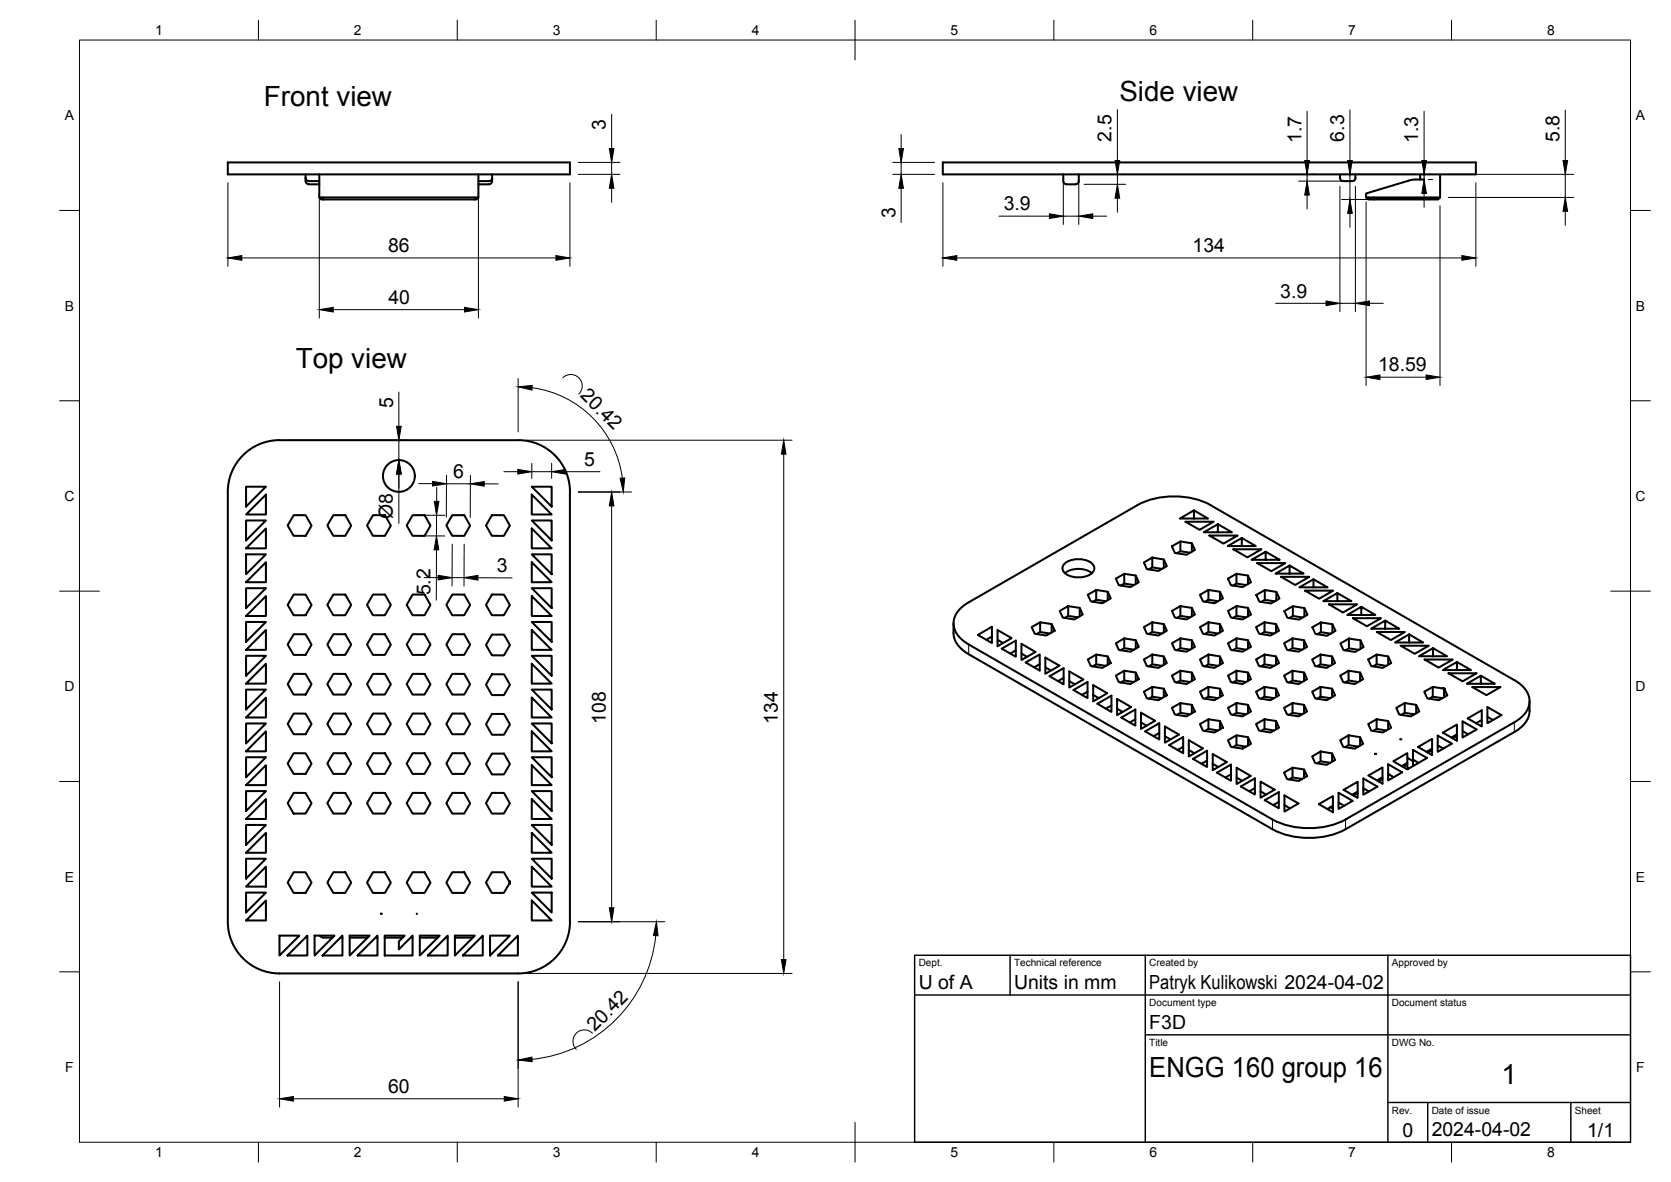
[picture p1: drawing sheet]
<svg xmlns="http://www.w3.org/2000/svg" width="420mm" height="297mm" viewBox="0 0 420 297" stroke-linecap="round" stroke-linejoin="round" font-family="sans-serif">
<!-- layer: Visible -->
<g fill="none" stroke="#000" stroke-width=".51">
<path d="M57.3 40.8h86v3h-86zM76.8 43.8v1.7M76.9 45.5a1.49 1.49 0 0 0 1.9 .8h1.5M76.9 44.7a1.27 1.27 0 0 0 1.6 .8h1.8M80.3 49.6h40l-.5 .5h-39zM80.3 43.8v5.8M120.3 43.8v5.8M123.7 43.8v1.7a1.52 1.52 0 0 1-1.9 .8h-1.5M123.7 44.7a1.3 1.3 0 0 1-1.6 .8h-1.8M237.1 40.8h134v3h-134zM267.4 43.8v1.7a1.5 1.5 0 0 0 1.9 .8h1.1M271.3 43.8v1.7a.79 .79 0 0 1-.8 .8"/>
<path d="M336.9 43.8v.9M336.9 44.7a.79 .79 0 0 0 .8 .8M340.8 43.8v.9M340.8 44.7a1.31 1.31 0 0 1-1.6 .8h-1.5M343.5 49.6h18.6l-.5 .5h-17.6zM354.2 45.4l-10.7 3.2v1M357.1 43.8v1.3M358.1 45.1h-2.5l-1.3 .3M362.1 43.8v5.8M57.3 123.6v108a13 13 0 0 0 13 13h60a13 13 0 0 0 13-13v-108M57.3 123.6a13 13 0 0 1 13-13h60a13 13 0 0 1 13 13M61.9 130.8h5l-5 5z"/>
<path d="M61.9 122.3h5l-5 5zM61.9 139.3h5l-5 5zM61.9 137.8l5-5v5zM66.9 124.3v5h-5zM73.9 129.5h2.9l1.5 2.6-1.5 2.6-3-.1-1.5-2.6zM83.8 129.5h3l1.5 2.6-1.5 2.6-3-.1-1.5-2.6zM93.8 129.5h3l1.5 2.6-1.5 2.6-3-.1-1.5-2.6zM103.8 129.5h3l1.4 2.6-1.5 2.6-3-.1-1.4-2.6zM113.7 129.5h3l1.5 2.6-1.5 2.6-3-.1-1.5-2.6zM123.7 129.5h3l1.5 2.6-1.5 2.6-3-.1-1.5-2.6zM133.7 132.8l5 5h-5zM133.7 122.3h5v5z"/>
<path d="M133.7 124.3l5 5h-5zM133.7 130.8h5v5zM133.7 139.3h5v5zM294.7 137.3l2.1-1.2 2.9 .4 .8 1.7-2.2 1.2-2.9-.4zM296.8 136.1v2.4M298.1 131.1h7.1l-3.6 2zM299.2 138.9l-2.4-.4-.9 .5M299.7 136.5v2.1M300.2 128.3l3.5 2h-7l3.5-2v2M304.1 134.6h7.1l-3.6 2zM306.2 131.7l3.6 2.1h-7.1l3.5-2.1v2.1M310.1 138h7.1l-3.6 2.1z"/>
<path d="M312.2 135.2l3.6 2h-7.1l3.5-2v2M318.2 138.6l3.6 2.1h-7.1l3.5-2.1v2.1M61.9 156.3h5l-5 5zM61.9 147.8h5l-5 5zM61.9 154.8l5-5v5zM66.9 141.3v5h-5zM66.9 158.3v5h-5zM73.9 159.4h2.9l1.5 2.6-1.5 2.6h-3l-1.5-2.6zM73.9 149.4h2.9l1.5 2.6-1.5 2.6h-3l-1.5-2.6zM83.8 159.4h3l1.5 2.6-1.5 2.6h-3l-1.5-2.6zM83.8 149.4h3l1.5 2.6-1.5 2.6h-3l-1.5-2.6zM93.8 159.4h3l1.5 2.6-1.5 2.6h-3l-1.5-2.6z"/>
<path d="M93.8 149.4h3l1.5 2.6-1.5 2.6h-3l-1.5-2.6zM103.8 159.4h3l1.4 2.6-1.5 2.6h-3l-1.4-2.6zM103.8 149.4h3l1.4 2.6-1.5 2.6h-3l-1.4-2.6zM113.7 159.4h3l1.5 2.6-1.5 2.6h-3l-1.5-2.6zM113.7 149.4h3l1.5 2.6-1.5 2.6h-3l-1.5-2.6zM123.7 149.4h3l1.5 2.6-1.5 2.6h-3l-1.5-2.6zM123.7 159.5h3l1.5 2.6-1.5 2.6h-3l-1.5-2.6zM133.7 147.8h5v5zM133.7 149.8l5 5h-5zM133.7 141.3l5 5h-5zM133.7 158.3l5 5h-5zM133.7 156.3h5v5z"/>
<path d="M239.8 156.7a7.3 7.3 0 0 0 .7 5l1 1.1 2.1 1.6 76.4 44a20.4 20.4 0 0 0 18.3 0M245.9 159.6l3.5-2.1v4.1zM249.4 160l-1.4 .8M250.8 158.3l3.6 2.1-3.6 2zM259.4 157.6l2.1-1.2 2.9 .4 .8 1.7-2.1 1.2-2.9-.4zM261.5 156.4v2.4M263.9 159.2l-2.4-.4-.9 .5M264.4 156.8v2.1M266.4 153.5l2.2-1.2 2.9 .5 .7 1.6-2.1 1.3-2.9-.5zM267.7 141.6a5.6 5.6 0 0 1 7.3 .5 1.93 1.93 0 0 1-1.6 2.6 5.6 5.6 0 0 1-6-1.1 1.49 1.49 0 0 1 .3-2zM267.8 144a5.9 5.9 0 0 1 6.8 0M268.6 152.3v2.5"/>
<path d="M271 155.1l-2.4-.3-.9 .5M271.5 152.8v2.1M273.5 149.5l2.1-1.2 2.9 .4 .8 1.7-2.1 1.2-2.9-.5zM275.6 148.3v2.4M278.1 151.1l-2.5-.4-.9 .5M278.5 148.7v2.1M280.6 145.4l2.1-1.2 2.9 .4 .7 1.7-2.1 1.2-2.9-.4zM282.7 144.2v2.4M285.1 147l-2.4-.4-.9 .6M285.6 144.6v2.2M287.6 157.6l2.1-1.2 2.9 .4 .8 1.7-2.1 1.2-2.9-.4zM287.6 141.4l2.1-1.3 2.9 .5 .8 1.7-2.1 1.2-2.9-.5z"/>
<path d="M289.7 140.1v2.5M289.7 156.4v2.4M292.2 159.2l-2.5-.4-.9 .5M292.2 143l-2.5-.4-.9 .5M292.6 140.6v2.1M292.6 156.8v2.1M294.7 153.5l2.1-1.2 2.9 .5 .8 1.6-2.2 1.3-2.9-.5zM296.8 152.3v2.5M299.2 155.1l-2.4-.3-.9 .5M299.7 152.8v2.1M301.7 157.6l2.1-1.2 2.9 .4 .8 1.7-2.1 1.2-2.9-.4zM301.7 149.5l2.1-1.2 2.9 .4 .8 1.7-2.1 1.2-2.9-.5z"/>
<path d="M303.8 148.3v2.4M303.8 156.4v2.4M306.3 159.2l-2.5-.4-.8 .5M306.3 151.1l-2.5-.4-.8 .5M306.7 148.7v2.1M306.7 156.8v2.1M308.8 145.4l2.1-1.2 2.9 .4 .8 1.7-2.2 1.2-2.9-.4zM308.8 153.5l2.1-1.2 2.9 .5 .8 1.6-2.2 1.3-2.9-.5zM310.9 144.2v2.4M310.9 152.3v2.5M313.3 147l-2.4-.4-.9 .6M313.3 155.1l-2.4-.3-.9 .5"/>
<path d="M313.8 144.6v2.2M313.8 152.8v2.1M315.8 157.6l2.1-1.2 2.9 .4 .8 1.7-2.1 1.2-2.9-.4zM315.9 149.5l2.1-1.2 2.9 .4 .8 1.7-2.1 1.2-2.9-.4zM316.1 141.5h7.1l-3.5 2zM317.9 156.4v2.4M318 148.3v2.4M320.4 159.2l-2.5-.4-.8 .5M320.5 151.1l-2.5-.4-.9 .6M320.8 156.8v2.1M320.9 148.7v2.2M322.1 145h7.1l-3.5 2z"/>
<path d="M322.9 153.6l2.2-1.3 2.9 .5 .8 1.7-2.2 1.2-2.9-.5zM324.3 142.1l3.5 2.1h-7.1l3.6-2.1v2.1M325.1 152.3v2.5M327.5 155.2l-2.4-.4-.9 .5M328 152.8v2.1M328.1 148.4h7.1l-3.5 2.1zM330 157.6l2.1-1.2 2.9 .5 .8 1.6-2.1 1.3-2.9-.5zM330.3 145.6l3.5 2h-7.1l3.6-2v2M332.1 156.4v2.5M334.2 151.9h7l-3.5 2zM334.6 159.2l-2.5-.3-.9 .5M335 156.9v2.1"/>
<path d="M336.3 149l3.5 2.1h-7.1l3.6-2.1v2.1M340.2 155.3h7l-3.5 2.1zM342.3 152.5l3.5 2h-7l3.5-2v2M346.2 158.8h7.1l-3.6 2.1zM348.3 156l3.5 2h-7l3.5-2v2M354.3 159.4l3.5 2.1h-7l3.5-2.1v2.1M61.9 173.3h5l-5 5zM61.9 164.8h5l-5 5zM66.9 166.8v5h-5zM73.9 179.3h2.9l1.5 2.6-1.5 2.6h-3l-1.5-2.6zM73.9 169.3l2.9 .1 1.5 2.6-1.5 2.5h-3l-1.5-2.6zM83.8 179.3h3l1.5 2.6-1.5 2.6h-3l-1.5-2.6z"/>
<path d="M83.8 169.3l3 .1 1.5 2.6-1.5 2.5h-3l-1.5-2.6zM93.8 179.3h3l1.5 2.6-1.5 2.6h-3l-1.5-2.6zM93.8 169.3l3 .1 1.5 2.6-1.5 2.5h-3l-1.5-2.6zM103.8 179.3h3l1.4 2.6-1.5 2.6h-3l-1.4-2.6zM103.8 169.3l3 .1 1.4 2.6-1.5 2.5h-3l-1.4-2.6zM113.7 179.3h3l1.5 2.6-1.5 2.6h-3l-1.5-2.6zM113.7 169.3l3 .1 1.5 2.6-1.5 2.5h-3l-1.5-2.6zM123.7 179.4h3l1.5 2.6-1.5 2.6h-3l-1.5-2.6zM123.7 169.4h3l1.5 2.7-1.5 2.6h-3l-1.5-2.7zM133.7 166.8l5 5h-5zM133.7 175.3l5 5h-5zM133.7 164.8h5v5z"/>
<path d="M133.7 173.3h5v5zM250.8 160.8l1.4 .8M251.9 163l3.5-2v4zM255.4 163.4l-1.4 .8M256.8 161.8l3.6 2-3.6 2.1zM256.8 164.2l1.4 .9M257.9 166.5l3.5-2v4zM261.4 166.9l-1.4 .8M262.8 165.3l3.6 2-3.6 2zM262.8 167.7l1.4 .8M263.9 169.9l3.5-2v4.1zM267.4 170.4l-1.4 .8"/>
<path d="M268.9 168.7l3.5 2.1-3.5 2zM268.9 171.2l1.4 .8M269.9 173.4l3.6-2v4zM273.5 173.8l-1.4 .8M273.5 165.7l2.1-1.2 2.9 .5 .8 1.6-2.1 1.2-2.9-.4zM274.9 172.2l3.5 2-3.5 2.1zM274.9 174.6l1.4 .8M275.6 164.5v2.4M275.9 176.9l3.6-2.1v4.1zM278.1 167.3l-2.5-.4-.9 .6M278.5 165v2.1M279.5 177.3l-1.4 .8"/>
<path d="M280.6 169.8l2.1-1.2 2.9 .4 .7 1.7-2.1 1.2-2.9-.5zM280.6 161.7l2.1-1.3 2.9 .5 .7 1.7-2.1 1.2-2.9-.5zM280.9 175.6l3.5 2.1-3.5 2zM280.9 178.1l1.4 .8M282.7 160.4v2.5M282.7 168.6v2.4M285.1 171.4l-2.4-.4-.9 .5M285.1 163.3l-2.4-.4-.9 .5M285.6 160.9v2.1M285.6 169v2.1M286.9 179.1l3.5 2-3.5 2.1zM287.6 173.8l2.1-1.2 2.9 .5 .8 1.6-2.1 1.3-2.9-.5z"/>
<path d="M287.6 165.7l2.1-1.2 2.9 .5 .8 1.6-2.1 1.2-2.9-.4zM289.7 164.5v2.4M289.7 172.6v2.5M292.2 175.5l-2.5-.4-.9 .5M292.2 167.3l-2.5-.4-.9 .6M292.6 165v2.1M292.6 173.1v2.1M294.7 177.9l2.1-1.2 2.9 .4 .8 1.7-2.2 1.2-2.9-.4zM294.7 169.8l2.1-1.2 2.9 .4 .8 1.7-2.2 1.2-2.9-.5zM294.7 161.7l2.1-1.3 2.9 .5 .8 1.7-2.2 1.2-2.9-.5zM296.8 160.4v2.5M296.8 168.6v2.4"/>
<path d="M296.8 176.7v2.4M299.2 179.5l-2.4-.4-.9 .5M299.2 171.4l-2.4-.4-.9 .5M299.2 163.3l-2.4-.4-.9 .5M299.7 160.9v2.1M299.7 169v2.1M299.7 177.1v2.1M301.7 173.8l2.1-1.2 2.9 .5 .8 1.6-2.1 1.3-2.9-.5zM301.7 165.7l2.1-1.2 2.9 .5 .8 1.6-2.1 1.2-2.9-.4zM303.8 164.5v2.4M303.8 172.6v2.5M306.3 175.5l-2.5-.4-.8 .5"/>
<path d="M306.3 167.3l-2.5-.4-.8 .6M306.7 165v2.1M306.7 173.1v2.1M308.8 177.9l2.1-1.2 2.9 .4 .8 1.7-2.2 1.2-2.9-.4zM308.8 169.8l2.1-1.2 2.9 .4 .8 1.7-2.2 1.2-2.9-.5zM308.8 161.7l2.1-1.3 2.9 .5 .8 1.7-2.2 1.2-2.9-.5zM310.9 160.4v2.5M310.9 168.6v2.4M310.9 176.7v2.4M313.3 163.3l-2.4-.4-.9 .5M313.3 179.5l-2.4-.4-.9 .5M313.3 171.4l-2.4-.4-.9 .5"/>
<path d="M313.8 160.9v2.1M313.8 169v2.1M313.8 177.1v2.1M315.8 173.8l2.1-1.2 2.9 .5 .8 1.6-2.1 1.3-2.9-.5zM315.8 165.7l2.1-1.2 2.9 .5 .8 1.6-2.1 1.2-2.9-.4zM317.9 164.5v2.4M317.9 172.6v2.5M320.4 167.3l-2.5-.4-.8 .6M320.4 175.5l-2.5-.4-.8 .5M320.8 165v2.1M320.8 173.1v2.1M322.9 177.9l2.1-1.2 2.9 .4 .8 1.7-2.2 1.2-2.9-.4z"/>
<path d="M322.9 169.8l2.1-1.2 2.9 .4 .8 1.7-2.2 1.2-2.9-.5zM322.9 161.7l2.1-1.3 2.9 .5 .8 1.7-2.2 1.2-2.9-.5zM325 160.4v2.5M325 168.6v2.4M325 176.7v2.4M327.4 171.4l-2.4-.4-.9 .5M327.4 179.5l-2.4-.4-.9 .5M327.4 163.3l-2.4-.4-.9 .5M327.9 160.9v2.1M327.9 169v2.1M327.9 177.1v2.1M329.9 173.8l2.1-1.2 2.9 .5 .8 1.6-2.1 1.3-2.9-.5z"/>
<path d="M329.9 165.7l2.1-1.2 2.9 .5 .8 1.6-2.1 1.2-2.9-.4zM332 164.5v2.4M332 172.6v2.5M334.5 175.5l-2.5-.4-.8 .5M334.5 167.3l-2.5-.4-.8 .6M334.9 165v2.1M334.9 173.1v2.1M337 169.8l2.1-1.2 2.9 .4 .8 1.7-2.2 1.2-2.9-.5zM337 161.7l2.2-1.2 2.9 .4 .8 1.7-2.2 1.2-2.9-.4zM339.1 168.6v2.4M339.2 160.5v2.4M341.5 171.4l-2.4-.4-.9 .5"/>
<path d="M341.6 163.3l-2.4-.4-.9 .5M342 169v2.1M342.1 160.9v2.2M344 165.7l2.1-1.2 2.9 .5 .8 1.6-2.1 1.2-2.9-.4zM346.1 164.5v2.4M348.6 167.3l-2.5-.4-.9 .6M349 165v2.1M351.1 177.9l2.1-1.2 2.9 .4 .8 1.7-2.2 1.2-2.9-.4zM352.2 162.3h7.1l-3.6 2zM353.2 176.7v2.4M355.6 179.5l-2.4-.4-.9 .5M356.1 177.1v2.1"/>
<path d="M358.2 165.7h7.1l-3.6 2.1zM360.3 172.6v2.5M360.3 162.9l3.6 2h-7.1l3.5-2v2M362.7 175.5l-2.4-.4-.9 .5M363.1 173.1v2.1M363.4 173.2l-.5-.3 .2 .2-2.8-.5-2.2 1.2 .8 1.7 2.9 .5 2.1-1.3-.7-1.6 .1 .1M364.2 169.2h7.1l-3.6 2zM366.3 166.4l3.6 2h-7.1l3.5-2v2M370.2 172.7h7.1l-3.5 2zM372.3 169.8l-3.5 2h7.1l-3.6-2v2M374 177.7l3.5 2-3.5 2zM380.8 170.9l-76.4-44a20.4 20.4 0 0 0-18.4 0l-42.4 24.5a6.3 6.3 0 0 0-3.8 5.7 6.7 6.7 0 0 0 3.8 4.8l76.4 44a20.4 20.4 0 0 0 18.3 0"/>
<path d="M380.8 170.9a6.4 6.4 0 0 1 3.8 5.8 6.7 6.7 0 0 1-3.8 4.8M384.6 176.2a7.2 7.2 0 0 1-.8 5l-1.5 1.8-1.5 1M61.9 190.3h5l-5 5zM61.9 198.8h5l-5 5zM61.9 180.3l5-5v5zM61.9 181.8h5l-5 5zM66.9 192.3v5h-5zM66.9 183.8v5h-5zM73.9 199.2l2.9 .1 1.5 2.6-1.5 2.6h-3l-1.5-2.6zM73.9 189.3h2.9l1.5 2.6-1.5 2.6h-3l-1.5-2.6zM83.8 199.2l3 .1 1.5 2.6-1.5 2.6h-3l-1.5-2.6zM83.8 189.3h3l1.5 2.6-1.5 2.6h-3l-1.5-2.6z"/>
<path d="M93.8 199.2l3 .1 1.5 2.6-1.5 2.6h-3l-1.5-2.6zM93.8 189.3h3l1.5 2.6-1.5 2.6h-3l-1.5-2.6zM103.8 199.2l3 .1 1.4 2.6-1.5 2.6h-3l-1.4-2.6zM103.8 189.3h3l1.4 2.6-1.5 2.6h-3l-1.4-2.6zM113.7 199.2l3 .1 1.5 2.6-1.5 2.6h-3l-1.5-2.6zM113.7 189.3h3l1.5 2.6-1.5 2.6h-3l-1.5-2.6zM123.7 199.2l3 .1 1.5 2.6-1.5 2.6h-3l-1.5-2.6zM123.7 189.4h3l1.5 2.6-1.5 2.6h-3l-1.5-2.6zM133.7 181.8h5v5zM133.7 183.8l5 5h-5zM133.7 192.3l5 5h-5zM133.7 198.8h5v5z"/>
<path d="M133.7 190.3h5v5zM281.9 180.3l3.6-2v4.1zM285.5 180.7l-1.4 .9M286.9 181.6l1.4 .8M288 183.8l3.5-2.1v4.1zM291.5 184.2l-1.4 .8M292.9 182.6l3.5 2-3.5 2zM292.9 185l1.4 .8M294 187.2l3.5-2v4.1zM297.5 187.7l-1.4 .8M298.9 186l3.6 2.1-3.6 2zM298.9 188.5l1.4 .8"/>
<path d="M300 190.7l3.5-2v4.1zM301.7 182l2.1-1.3 2.9 .5 .8 1.7-2.1 1.2-2.9-.5zM303.5 191.1l-1.4 .8M303.8 180.7v2.5M304.9 189.5l3.6 2-3.6 2.1zM304.9 191.9l1.4 .9M306 194.2l3.5-2.1v4.1zM306.3 183.6l-2.5-.4-.8 .5M306.7 181.2v2.1M308.8 186l2.1-1.2 2.9 .5 .8 1.6-2.2 1.2-2.9-.4zM309.5 194.6l-1.4 .8M310.9 184.8v2.4"/>
<path d="M310.9 192.9l3.6 2.1-3.6 2zM310.9 195.4l1.4 .8M312 197.6l3.5-2v4.1zM313.3 187.6l-2.4-.4-.9 .6M313.8 185.3v2.1M315.5 198l-1.4 .9M315.8 182l2.1-1.3 2.9 .5 .8 1.7-2.1 1.2-2.9-.5zM316.9 196.4l3.6 2-3.6 2.1zM316.9 198.9l1.4 .8M317.9 180.7v2.5M320.4 183.6l-2.5-.4-.8 .5M320.8 181.2v2.1"/>
<path d="M322.9 194.1l2.1-1.2 2.9 .5 .8 1.6-2.2 1.3-2.9-.5zM323 199.9l3.5 2-3.5 2zM325 192.9v2.5M327.4 195.8l-2.4-.4-.9 .5M327.9 193.4v2.1M329.9 190.1l2.1-1.2 2.9 .4 .8 1.7-2.1 1.2-2.9-.4zM332 188.9v2.4M334.5 191.7l-2.5-.4-.8 .5M334.9 189.3v2.1M336.6 199.2l3.5 2.1-3.5 2zM337 186l2.1-1.2 2.9 .5 .8 1.6-2.2 1.2-2.9-.4zM337.8 198.5l3.6-2v4z"/>
<path d="M339.1 184.8v2.4M341.4 198.9l-1.4 .8M341.4 199.3l-1.1 .6M341.5 187.6l-2.4-.4-.9 .6M342 185.3v2.1M342.8 198.1l.4 .2-.4 .2M342.8 195.6l3.5 2.1-3.5 2zM343.2 198.3l1 .6M344 182l2.1-1.3 2.9 .5 .8 1.7-2.1 1.2-2.9-.5zM344.1 194.9l3.5-2v4zM345.8 189.5h.1M346.1 180.7v2.5"/>
<path d="M347.6 195.3l-1.4 .8M347.6 195.7l-1 .6M348.6 183.6l-2.5-.4-.9 .5M349 194.5l.4 .2-.4 .2M349 192.1l3.6 2-3.6 2zM349 181.2v2.1M349.4 194.7l1 .6M352.1 185.8h.1M353.9 190.4v-1.1l-3.6 2 3.6 2 4.9-2.8-3.5-2v4M353.9 192.1l-1.1 .6M353.9 191.7l-1.5 .8M355.3 190.9l1.4 .8"/>
<path d="M355.6 191.1l-.3 .2-1.4-.9v2.5l.3 .2M356.6 187.7l3.5-2v4zM360.1 188.1l-1.4 .8M360.1 188.5l-1 .7M361.5 187.3l.4 .2-.4 .2M361.5 184.9l3.5 2-3.5 2zM361.9 187.5l1 .6M362.8 184.1l3.5-2v4zM366.3 184.5l-1.4 .8M366.3 184.9l-1 .7M367.7 181.3l3.6 2-3.6 2zM367.7 183.7l1.4 .8"/>
<path d="M369 180.5l3.6-2v4.1zM372.6 180.9l-1.4 .8M374 180.1l1.4 .8M380.8 184l-42.5 24.4M380.8 181.5l-42.5 24.4M61.9 205.8l5-5v5zM61.9 214.3l5-5v5zM61.9 207.3h5l-5 5zM61.9 215.8h5l-5 5zM73.9 219.2h2.9l1.5 2.6-1.5 2.6h-3l-1.5-2.6zM83.8 219.2h3l1.5 2.6-1.5 2.6h-3l-1.5-2.6zM93.8 219.2h3l1.5 2.6-1.5 2.6h-3l-1.5-2.6z"/>
<path d="M103.8 219.2h3l1.4 2.6-1.5 2.6h-3l-1.4-2.6zM113.7 219.2h3l1.5 2.6-1.5 2.6h-3l-1.5-2.6zM133.7 200.8l5 5h-5zM133.7 209.3l5 5h-5zM133.7 217.8l5 5h-5zM133.7 215.8h5v5zM133.7 207.3h5v5zM318 201.1l3.5-2v4zM321.5 201.5l-1.4 .8M323 202.3l1.4 .8M331.6 202.1l3.6-2v4zM334.6 202.8l.6 .4-.6-.4"/>
<path d="M335.2 202.5l-1.5 .8M336.6 201.7l1.4 .8M61.9 222.8l5-5v5zM61.9 224.3h5l-5 5zM66.9 226.3v5h-5zM70.3 235.1h5l-5 5zM77.3 235.1v5h-5zM79.1 235.1h5l-5 5zM80.4 235.1l.4 .4 .5 .1M81.3 235.6h2.3M85.6 235.6h.5M87.9 235.1h5l-5 5z"/>
<path d="M87.9 235.6h4.5M94.4 235.6h.5M95.8 229.6h.1M96.7 235.1h5l-1.4 1.5v2l3.4-3.5v5h-7zM96.7 235.6h4.5M103.3 235.6h.4M104.8 229.6h.1M105.6 235.1h5l-5 5zM105.6 235.6h4.5M112.1 235.6h.5M114.4 235.1h5l-5 5zM114.4 235.6h4.5"/>
<path d="M123.2 235.1h5l-5 5zM128.2 222.1v-.6v.3l-1.5-2.6h-3l-1.5 2.6 1.5 2.6h3l1.5-2.6v.3M133.7 224.3h5v5zM133.7 226.3l5 5h-5zM81.1 240.1l5-5v5zM89.9 240.1l5-5v5zM107.6 240.1l5-5v5zM116.4 240.1l5-5v5zM125.2 240.1l5-5v5z"/>
<circle cx="100.3" cy="119.6" r="4"/>
</g>
<g fill="#000">
<circle cx="345.8" cy="189.4" r=".25"/>
<circle cx="352.1" cy="185.8" r=".25"/>
<circle cx="95.8" cy="229.6" r=".25"/>
</g>
<!-- layer: Visible Narrow -->
<path d="M243.6 162v2.4M380.8 181.5v2.5M320 205.9v2.5M338.3 205.9v2.5" fill="none" stroke="#000" stroke-width=".25"/>
<!-- layer: BORDER -->
<g fill="none" stroke="#000" stroke-width=".25">
<path d="M20 10.1h390v276.9h-390zM65 5.1v5M115 5.1v5M165 5.1v5M215 5.1v10M265 5.1v5M315 5.1v5M365 5.1v5M15 52.9h5M410 52.9h5M15 100.7h5M410 100.7h5"/>
<path d="M15 148.6h10M405 148.6h10M15 196.4h5M410 196.4h5M15 244.2h5M410 244.2h5M65 287v5M115 287v5M165 287v5M215 282.1v9.9M265 287v5M315 287v5"/>
<path d="M365 287v5"/>
</g>
<!-- layer: TITLEBLOCK -->
<path d="M230 240.1h180v46.9h-180zM230 250h180M254 240.1v9.9M288 240.1v46.9M349 240.1v46.9M288 260.1h122M349 277.1h61M359 277.1v9.9M395 277.1v9.9" fill="none" stroke="#000" stroke-width=".36"/>
<!-- layer: FD_Dimensions -->
<g fill="none" stroke="#000" stroke-width=".25">
<path d="M153.8 28.7v8.6M226.6 33.8v3.5M281 27.6v12.7M328.7 28v12.3M339.4 27.6v12.7M358.1 28v12.3M393.6 27.7v12.6M57.3 45.9v21M80.3 48.4v31.5M120.3 48.4v31.5M143.3 45.9v21M145.4 43.8h10.5"/>
<path d="M145.4 40.8h10.5M153.8 40.8v3M153.8 47.3v3.5M224.5 43.8h10.5M224.5 40.8h10.5M226.6 40.8v3M226.6 47.3v8.6M237.1 45.9v21M251.2 54.3h12.7M267.4 45.9v10.5M267.4 54.3h3.9M271.3 45.9v10.5"/>
<path d="M272.6 46.3h10.5M274.8 54.3h3.5M281 43.8v2.5M281 49.8v3.5M282.3 43.8h.8M326.5 45.5h11.4M328.7 43.8v1.7M328.7 49v3.5M329.7 43.8h1.1M336.9 46.8v31.5M337.3 43.8h18.7M337.3 50.1h21.7"/>
<path d="M339.4 43.8v6.3M339.4 53.6v3.5M340.8 46.8v31.5M343.5 50.7v46.2M358.1 43.8v1.3M358.1 48.6v3.5M359.2 43.8h1M359.2 45.1h1M362.1 51.7v45.2M364.2 43.8h31.5M364.2 49.6h31.5M371.1 45.9v21"/>
<path d="M393.6 43.8v5.8M393.6 53.1v3.5M60.8 64.8h79M83.8 77.8h33M240.6 64.8h127M320.7 76.2h12.7M336.9 76.2h3.9M344.3 76.2h3.5M100.3 98.5v8.6M130.3 95.1v13.4M133.8 97.4a26.4 26.4 0 0 1 22.7 22.7M141.5 95a2.87 2.87 0 0 1 4 0 2.87 2.87 0 0 1 0 4"/>
<path d="M347 94.8h11.6M72.4 110.6h30M100.3 110.6v5M100.3 119.1v12.4M112.3 119.5l-.1 10.5M118.3 119.5l-.1 10.5M126.7 118.5h3.5M132.4 110.6h66.8M133.7 116.4v3.8M133.7 118.5h5M138.7 116.4v3.8M142.2 118.5h8.6"/>
<path d="M197.1 114.1v127M105.3 121.5h3.5M105.9 129.5h6M105.9 134.7h6M109.7 138.2v12.6M109.8 129.5l-.1 5.2M109.8 122.5v3.5M112.3 121.6h6M113.7 136.8v10.5M116.7 136.8v10.5M121.8 121.6h3.5M145.4 123.6h13.4"/>
<path d="M153.8 127.1v101M106.7 145.1h3.5M113.7 145.2h3M120.2 145.2h8.6M145.4 231.6h21.8M164.9 235.1a34.8 34.8 0 0 1-31.1 31.1M70.3 246.7v31.5M130.3 246.7v31.5M132.4 244.6h66.8M149 259.7a2.87 2.87 0 0 0-4.1 0 2.87 2.87 0 0 0 0 4M73.8 276.1h53"/>
</g>
<g fill="#000" stroke="#000" stroke-width=".25">
<path d="M153.2 37.3h1.2l-.6 3.5zM226 37.3h1.2l-.6 3.5zM153.8 43.8l.6 3.5h-1.2zM226.6 43.8l.6 3.5h-1.2zM263.9 53.7l3.5 .6-3.5 .6zM271.3 54.3l3.5-.6v1.2zM281 46.3l.5 3.5h-1.1zM280.4 40.3h1.1l-.5 3.5zM328.7 45.5l.5 3.5h-1.1zM328.1 40.3h1.1l-.5 3.5zM339.4 50.1l.6 3.5h-1.1zM338.9 40.3h1.1l-.6 3.5z"/>
<path d="M358.1 45.1l.6 3.5h-1.2zM357.5 40.3h1.2l-.6 3.5zM393.6 49.6l.6 3.5h-1.2zM393 40.3h1.2l-.6 3.5zM57.3 64.8l3.5-.6v1.2zM80.3 77.8l3.5-.6v1.2zM116.8 77.2l3.5 .6-3.5 .6zM139.8 64.2l3.5 .6-3.5 .6zM237.1 64.8l3.5-.6v1.2zM333.4 75.6l3.5 .6-3.5 .6zM340.8 76.2l3.5-.6v1.2zM367.6 64.2l3.5 .6-3.5 .6z"/>
<path d="M130.3 97.2l3.5-.3v1.1zM343.5 94.8l3.5-.6v1.2zM358.6 94.2l3.5 .6-3.5 .6zM100.3 115.6l.6 3.5h-1.2zM99.7 107.1h1.2l-.6 3.5zM130.2 118l3.5 .5-3.5 .6zM138.7 118.5l3.5-.5v1.1zM197.1 110.6l.5 3.5h-1.1zM108.8 121l3.5 .6-3.5 .5zM109.7 134.7l.6 3.5h-1.1zM109.2 126h1.2l-.6 3.5zM118.3 121.6l3.5-.6v1.2z"/>
<path d="M153.8 123.6l.6 3.5h-1.2zM155.9 120.2l1.2-.1-.4 3.5zM110.2 144.6l3.5 .6-3.5 .5zM116.7 145.2l3.5-.6v1.2zM153.2 228.1h1.2l-.6 3.5zM165.1 231.6l.4 3.5h-1.2zM196.5 241.1h1.1l-.5 3.5zM70.3 276.1l3.5-.5v1.1zM126.8 275.6l3.5 .5-3.5 .6zM130.3 266.4l3.5-.8v1.2z"/>
</g>
<g font-size="7">
<text x="66.4" y="26.6">Front view</text>
<text x="281.5" y="25.3">Side view</text>
<text x="74.4" y="92.4">Top view</text>
<text x="289" y="270.6">ENGG 160 group 16</text>
<text x="377.5" y="272.3">1</text>
</g>
<g font-size="4.9">
<text x="152.3" y="32.6" transform="rotate(-90 152.3 32.6)">3</text>
<text x="279.5" y="35.6" transform="rotate(-90 279.5 35.6)">2.5</text>
<text x="327.2" y="35.9" transform="rotate(-90 327.2 35.9)">1.7</text>
<text x="338" y="35.6" transform="rotate(-90 338 35.6)">6.3</text>
<text x="356.6" y="35.9" transform="rotate(-90 356.6 35.9)">1.3</text>
<text x="392.1" y="35.6" transform="rotate(-90 392.1 35.6)">5.8</text>
<text x="252.4" y="52.9">3.9</text>
<text x="225.1" y="54.7" transform="rotate(-90 225.1 54.7)">3</text>
<text x="97.6" y="63.4">86</text>
<text x="299.9" y="63.4">134</text>
<text x="97.7" y="76.4">40</text>
<text x="321.9" y="74.8">3.9</text>
<text x="346.5" y="93.3">18.59</text>
<text x="145.7" y="99.6" transform="rotate(45 145.7 99.6)">20.42</text>
<text x="98.8" y="102.4" transform="rotate(-90 98.8 102.4)">5</text>
<text x="146.9" y="117.1">5</text>
<text x="113.9" y="120.1">6</text>
<text x="98.7" y="130.4" transform="rotate(-90 98.7 130.4)">Ø8</text>
<text x="124.9" y="143.7">3</text>
<text x="108.2" y="149.6" transform="rotate(-90 108.2 149.6)">5.2</text>
<text x="152.3" y="181.9" transform="rotate(-90 152.3 181.9)">108</text>
<text x="195.6" y="181.8" transform="rotate(-90 195.6 181.8)">134</text>
<text x="231" y="248.5">U of A</text>
<text x="255" y="248.5">Units in mm</text>
<text x="289" y="248.5">Patryk Kulikowski 2024-04-02</text>
<text x="149.6" y="259.5" transform="rotate(-45 149.6 259.5)">20.42</text>
<text x="289" y="258.6">F3D</text>
<text x="97.6" y="274.7">60</text>
<text x="352.6" y="285.7">0</text>
<text x="360" y="285.5">2024-04-02</text>
<text x="399.1" y="285.7">1/1</text>
</g>
<g font-size="3.5">
<text x="39" y="8.8">1</text>
<text x="89" y="8.8">2</text>
<text x="139" y="8.8">3</text>
<text x="189" y="8.8">4</text>
<text x="239" y="8.8">5</text>
<text x="289" y="8.8">6</text>
<text x="339" y="8.8">7</text>
<text x="389" y="8.8">8</text>
<text x="16.3" y="30.2">A</text>
<text x="411.3" y="30.2">A</text>
<text x="16.3" y="78">B</text>
<text x="411.3" y="78">B</text>
<text x="16.2" y="125.9">C</text>
<text x="411.2" y="125.9">C</text>
<text x="16.2" y="173.7">D</text>
<text x="411.2" y="173.7">D</text>
<text x="16.3" y="221.6">E</text>
<text x="411.3" y="221.6">E</text>
<text x="16.4" y="269.4">F</text>
<text x="411.4" y="269.4">F</text>
<text x="39" y="290.8">1</text>
<text x="89" y="290.8">2</text>
<text x="139" y="290.8">3</text>
<text x="189" y="290.8">4</text>
<text x="239" y="290.8">5</text>
<text x="289" y="290.8">6</text>
<text x="339" y="290.8">7</text>
<text x="389" y="290.8">8</text>
</g>
<g font-size="2.5">
<text x="231" y="242.9">Dept.</text>
<text x="255" y="242.9">Technical reference</text>
<text x="289" y="242.9">Created by</text>
<text x="350" y="242.9">Approved by</text>
<text x="289" y="252.8">Document type</text>
<text x="350" y="252.8">Document status</text>
<text x="289" y="262.9">Title</text>
<text x="350" y="262.9">DWG No.</text>
<text x="350" y="279.9">Rev.</text>
<text x="360" y="279.9">Date of issue</text>
<text x="396" y="279.9">Sheet</text>
</g>
</svg>
